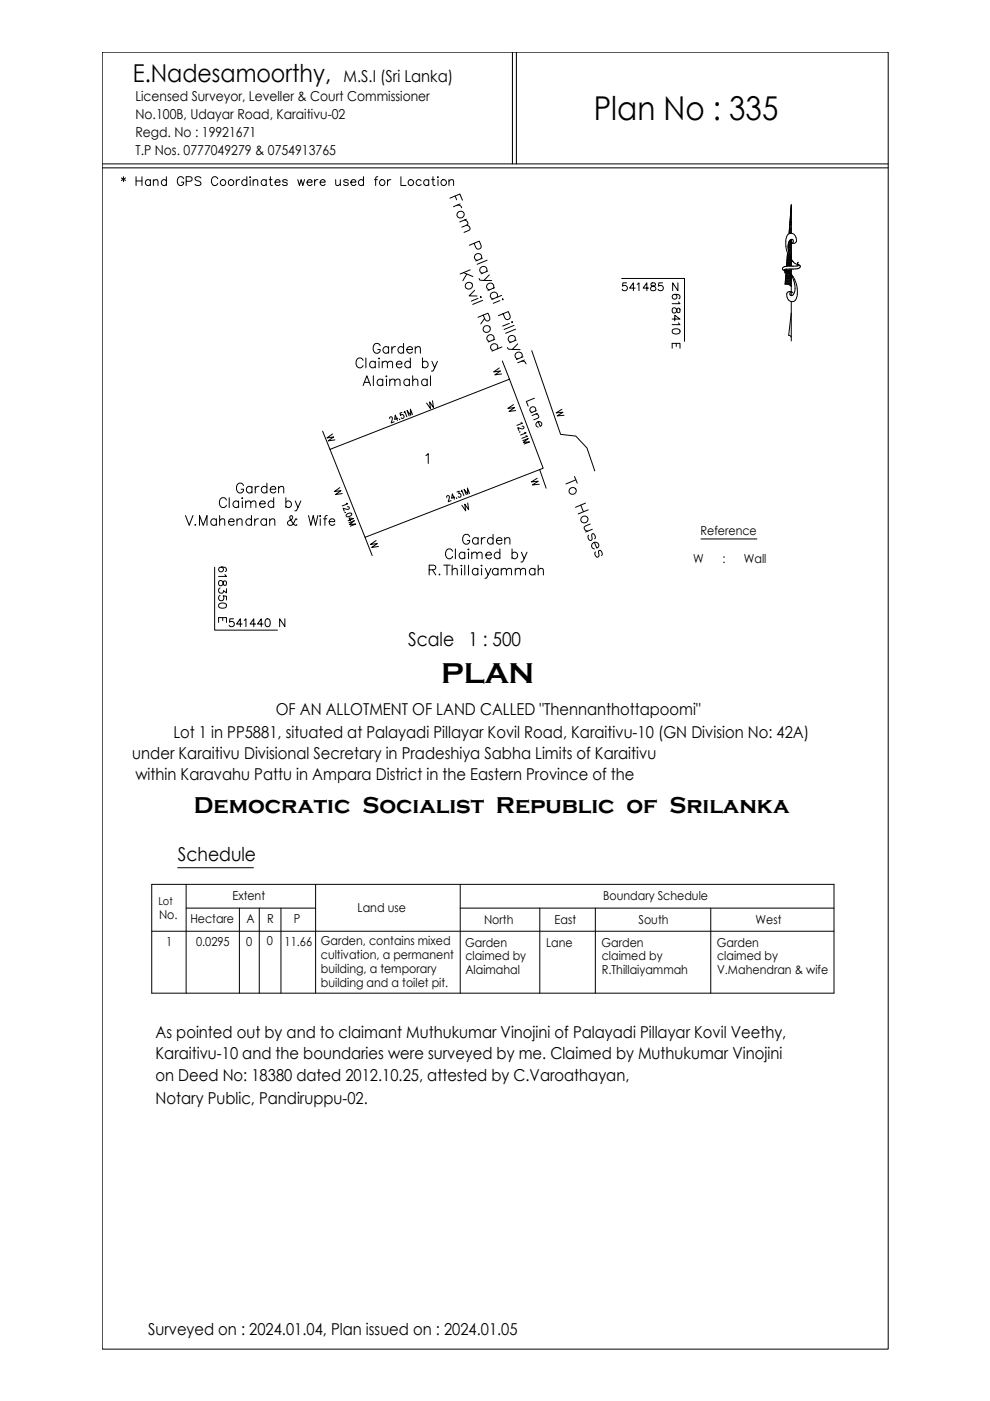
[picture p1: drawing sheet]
<svg xmlns="http://www.w3.org/2000/svg" width="210mm" height="297mm" viewBox="0 0 210 297" stroke-linecap="round" stroke-linejoin="round" font-family="sans-serif">
<!-- layer: BOUND-W-GEN -->
<path d="M106.5 76.5l1.5 3.9-38 14.9 7.4 18.6 37.8-14.6-7.2-18.9M112.7 74.3l6.2 17.8 3.2 .4 2.4 2.5 1.6 4.8" fill="none" stroke="#000" stroke-width=".21"/>
<!-- layer: BOUNDARY BODY -->
<path d="M21.7 11.1h166.6v274.9h-166.6zM108.6 11.1v23.7M109.5 11.1v23.7M21.7 35.6h166.6M21.7 34.8h166.6" fill="none" stroke="#000" stroke-width=".21"/>
<!-- layer: North -->
<g fill="none" stroke="#000" stroke-width=".21">
<path d="M166.4 57.5l.1 .1M166.5 57.6l-.2 .3M166.5 60h1.3M166.5 59.8h1.3M166.5 57.3a5.1 5.1 0 0 1 2.4 5.9M166.5 59.6h1.3M166.5 59.7h1.3M166.5 59.4h1.3M166.5 59.3h1.3M166.5 59.2h1.3M166.5 59.1h1.3M166.6 58.9h1.2"/>
<path d="M166.6 57.1l-.3 .1 .1 .3M166.6 58.8h1.2M166.6 58.7h1.2M166.6 58.5h1.2M166.6 58.4h1.2M166.6 58.3h1.1M166.6 58.1h1.2M166.6 58h1.2M166.6 57.9h1.2M166.7 57.7h1.1M166.7 57.6h1.1M166.7 57.5h1.1"/>
<path d="M166.7 57.3h1.1M166.7 57.2h1.1M166.7 57.1l-.2 3.2M166.8 56.3h1M166.8 56.2h1M166.8 56h1M166.8 55.9h1M166.8 55.6h1M166.8 55.8h1M166.8 55.5h1M166.8 55.4h1M166.8 55.2h1"/>
<path d="M166.9 55.1h.9M166.9 55h.8M166.9 54.8h.7M166.9 54.7h.6M166.9 54.6h.5M166.9 54.5h.4M166.9 54.3h.4M166.9 54.2l-.1 2.3M166.9 54.2h.3M166.9 54.1h.2M167 53.9h.1M167 53.7l-.1 .5"/>
<path d="M167.1 52.1h.7M167.1 52.2h.7M167.1 52.4h.7M167.1 52.5h.7M167.1 52.2v.8M167.1 52h.7M167.1 52.6h.7M167.1 52.8h.7M167.1 51.8h.7M167.1 52.9h.7M167.1 53h.7M167.1 51.7h.7"/>
<path d="M167.1 53l.5 1.6 .5 .9M167.2 53.1h.6M167.2 53.3h.6M167.2 51.6h.6M167.2 53.4h.6M167.2 51.4h.6M167.3 53.6h.5M167.3 51.3h.5M167.3 49.4l.5 .1v-6.1l-.5 6.2M167.3 49.3h.5M167.3 51.2h.5M167.3 49.2h.5"/>
<path d="M167.3 49h.5M167.3 53.9h.5M167.3 48.9h.5M167.4 48.8h.4M167.4 56.4l-.9 .1a.52 .52 0 0 0-.6 .4 .52 .52 0 0 0 .5 .6M167.4 51.1h.4M167.4 48.6h.4M167.4 48.5h.4M167.4 54h.4M167.4 48.4h.4M167.4 48.3h.4M167.4 48.1h.4"/>
<path d="M167.4 47.7h.4M167.4 47.9h.4M167.4 54.1h.4M167.4 47.6h.4M167.4 47.5h.4M167.5 47.3h.3M167.5 47.2h.3M167.5 54.3h.3M167.5 46.9h.3M167.5 46.8h.3M167.5 50.9h.3M167.5 46.7h.3"/>
<path d="M167.5 51.3l.5 .3M167.5 46.6h.3M167.5 54.4h.3M167.5 46.4h.3M167.5 57.9a4.7 4.7 0 0 1 .7 4.5 .44 .44 0 0 1-.7 .1 .44 .44 0 0 1 .2-.7 .77 .77 0 0 0-.9 .4 .77 .77 0 0 0 .1 .9l.3 .5 .5 .3M167.5 46.3h.3M167.6 46.2h.2M167.6 46h.2M167.6 45.9h.2M167.6 54.5h.2M167.6 45.8h.2M167.6 45.6h.2"/>
<path d="M167.6 45.5h.2M167.6 45.4h.2M167.6 45.2h.2M167.6 54.7h.2M167.6 45.1h.2M167.7 45h.1M167.7 44.8h.1M167.7 44.7h.1M167.7 44.4h.1M167.7 44.3h.1M167.7 44.2h.1M167.7 44.1h.1"/>
<path d="M167.7 43.9h.1M167.7 43.8h.1M167.8 50.7a1.59 1.59 0 0 0-.7 1.5M167.8 44.6h.1M167.8 47.1h-.3h.3M167.8 57.1v1.1M167.8 58.3v4.4M167.8 53.7h-.5h.5M167.8 57l-1.2 .1M167.8 56.4h-.4M168 50.7a.46 .46 0 0 1 .1 .7M168 50.8h-.2v5.6"/>
<path d="M168.1 57l-.3 .1M168.1 51.4l-.1 .2M168.2 55.6l.4 .2M168.2 56.4h-.4M168.4 49.8a1.35 1.35 0 0 1 .2 1.7l-.6 .1M168.4 49.8a1.02 1.02 0 0 0-1.1-.2 1.02 1.02 0 0 0-.6 .9 5.7 5.7 0 0 0 1.5 5.1M168.6 55.8l.6 .3M169.1 55.8v.2M169.1 56.4h-.9M169.1 55.7v.1M169.1 56l.5 .3 .1 .3M169.2 56l.1 .2-.2 .2"/>
<path d="M169.3 55.6l-.2 .1M169.6 56.6l-.4 .4-1.1 .1M166.5 60.2h1.3M166.5 60.2a1.39 1.39 0 0 1 1.3 .5M166.5 60.1h1.3M167.3 60.4h.5M167.5 60.5h.3M167.7 61.8l.4 .3M167.7 60.6h.1M167.8 63.9v2.5l-.6 4.7 .3 .1 .3 .3M167.8 66.4v5.9M168.9 63.2a.95 .95 0 0 1-1.2 .7"/>
</g>
<!-- layer: Boundary Wall -->
<path d="M131.8 59h13.3v13.4M148.6 114.3h11.9M45.5 120.3v13.3h13.3" fill="none" stroke="#000" stroke-width=".21"/>
<!-- layer: TEXT-PLAN -->
<g fill="none" stroke="#000" stroke-width=".21">
<path d="M25.7 37.7l.9 .6M26.2 37.5v1M26.6 37.7l-.9 .6M28.9 37.5v1.8M28.9 38.4h1.2M30.1 37.5v1.8M31.9 38.4a.6 .6 0 0 0-.9-.1 .6 .6 0 0 0 0 .9 .6 .6 0 0 0 .9-.1M31.9 38.1v1.2M32.5 38.4l.5-.3 .4 .1 .1 1.1M32.5 38.1v1.2M35.3 38.4a.6 .6 0 0 0-.9-.1 .6 .6 0 0 0 0 .9 .6 .6 0 0 0 .9-.1M35.3 37.5v1.8"/>
<path d="M38.9 37.9a.69 .69 0 0 0-.8-.4 .69 .69 0 0 0-.5 .7v.4a.67 .67 0 0 0 .7 .7 .67 .67 0 0 0 .6-.7h-.4M39.5 38.4h.8a.49 .49 0 0 0 .4-.4 .49 .49 0 0 0-.4-.5h-.8v1.8M42.6 37.7a.7 .7 0 0 0-.7-.3 .7 .7 0 0 0-.6 .5l.2 .3 1 .4 .1 .5a.83 .83 0 0 1-1.3 0M46.2 37.9a.69 .69 0 0 0-.8-.4 .69 .69 0 0 0-.6 .7v.4a.69 .69 0 0 0 .6 .7 .69 .69 0 0 0 .8-.4M50.1 38.1v1.2M50.8 38.1a.61 .61 0 0 0-.7 .5M52.3 38.4a.6 .6 0 0 0-.9-.1 .6 .6 0 0 0 0 .9 .6 .6 0 0 0 .9-.1M52.3 37.5v1.8M53 37.5v.1zM53 38.1v1.2M53.7 38.4l.4-.3 .5 .1 .1 1.1M53.7 38.1v1.2"/>
<path d="M56.4 38.4a.6 .6 0 0 0-.8-.1 .6 .6 0 0 0 0 .9 .6 .6 0 0 0 .8-.1M56.4 38.1v1.2M57.1 38.1h.6M57.3 37.5v1.5l.1 .3h.4M58.3 38.6h1.1a.58 .58 0 0 0-.8-.5 .58 .58 0 0 0-.2 1 .57 .57 0 0 0 1 0M60.9 38.4a.56 .56 0 0 0-1 0l.1 .1 .8 .3 .1 .3a.57 .57 0 0 1-1 0M63.1 38.1l.4 1.2 .3-1.2 .4 1.2 .4-1.2M65.1 38.6h1.1a.57 .57 0 0 0-.8-.5 .57 .57 0 0 0-.2 1 .56 .56 0 0 0 1 0M66.7 38.1v1.2M67.4 38.1a.61 .61 0 0 0-.7 .5M67.9 38.6h1a.58 .58 0 0 0-.8-.5 .58 .58 0 0 0-.1 1 .57 .57 0 0 0 .9 0M71.2 38.1l.1 1.2h.4l.5-.3"/>
<path d="M72.2 38.1v1.2M73.9 38.4a.56 .56 0 0 0-1 0l.1 .1 .8 .3 .1 .3a.57 .57 0 0 1-1 0M74.4 38.6h1.1a.58 .58 0 0 0-.9-.5 .58 .58 0 0 0-.1 1 .57 .57 0 0 0 1 0M77.1 38.4a.6 .6 0 0 0-.9-.1 .6 .6 0 0 0 0 .9 .6 .6 0 0 0 .9-.1M77.1 37.5v1.8M79.4 38.1h.6M80.1 37.5l-.4 .1v.2v1.5M82.2 38.1v1.2M82.9 38.1a.61 .61 0 0 0-.7 .5M85 37.5v1.8h1.1M89.3 38.4a.6 .6 0 0 0-.9-.1 .6 .6 0 0 0 0 .9 .6 .6 0 0 0 .9-.1M90.9 38.4a.6 .6 0 0 0-.9-.1 .6 .6 0 0 0 0 .9 .6 .6 0 0 0 .9-.1"/>
<path d="M90.9 38.1v1.2M91.5 38.1h.6M91.8 37.5v1.5l.1 .3h.3M92.9 37.5v.1zM92.9 38.1v1.2M95.2 38.4l.4-.3 .5 .1 .1 1.1M95.2 38.1v1.2M95.4 42l2.1-.9 .5 1.3M96.5 41.6l.3 .8M96.9 43.5a.73 .73 0 0 1 1 .6M97.5 43.3l-1.4 .5M98.3 57.8l2 .8"/>
<path d="M98.5 46.6l.6 .4 .1 .5-1.3 .7M98.9 46.5l-1.4 .6M98.9 47.7l.6 .4 .2 .5-1.3 .7M99 58.1l-.9 1.4M99.7 57.2l-2.1 .9M100.5 51.6l.6 1.2a.61 .61 0 0 0 .7-.1 .61 .61 0 0 0 .2-.7l-.4-.9-2.1 .9M101.6 59.1l.1 .3 .9 .1M102 54.9a.73 .73 0 0 0-.3-1.1 .73 .73 0 0 0-1 .5 .73 .73 0 0 0 .5 .9M102.3 54.7l-1.4 .6M103.1 57.6a.73 .73 0 0 0-.3-1 .73 .73 0 0 0-1 .4 .73 .73 0 0 0 .5 .9M103.3 55.2l-2.1 .8M103.4 57.5l-1.4 .6"/>
<path d="M103.7 58.3l-1.1 1.2h1.6M77 76.4a.77 .77 0 0 0-.9-.5 .77 .77 0 0 0-.6 .8 .91 .91 0 0 0 .2 1 .91 .91 0 0 0 1 .2l.3-.4M79.2 79.7v2.1M81.9 79.7v.2zM87.5 79.7v2.1M91.3 79.7v2.1M91.6 76.6l.6 1.4 .6-1.4M92.2 78l-.4 .7h-.3M100.6 61.5l-1.1 1.2 1.6 .1M101.3 63.3l-1.4 .5M101.9 62.9l.2 .1-.1 .1h-.2zM102.3 63.7l-2.1 .8"/>
<path d="M102.5 66.8l.6 1.2a.53 .53 0 0 0 .8-.3l-.4-1.3-2.2 .9M102.7 67.5l-.8 1.2M104.6 61.1a.73 .73 0 0 0-.4-1 .73 .73 0 0 0-1 .4 .73 .73 0 0 0 .6 1M104.6 72.1a.73 .73 0 0 0-.3-1.1 .73 .73 0 0 0-1 .4 .73 .73 0 0 0 .5 1M104.9 61l-1.4 .6M104.9 71.9l-1.4 .6M105.4 63a.73 .73 0 0 0-.4-1 .73 .73 0 0 0-1 .4 .73 .73 0 0 0 .6 1M105.4 74a.73 .73 0 0 0-.3-1.1 .73 .73 0 0 0-1 .5 .73 .73 0 0 0 .5 .9M106 63.7l-1.4 .6M106.4 62.6l-2.2 .9M106.4 73.6l-2.1 .8M106.6 63.4h.1l-.1 .2-.1-.1z"/>
<path d="M106.7 66.5l.3 .9a.6 .6 0 0 0 .8 .3 .6 .6 0 0 0 .4-.7l-.4-.9-2.1 .8M107.6 73.7l.1 .3 .9 .1M108 68.6l-1.4 .5M108.6 68.2v.2h-.1zM109 69l-2.1 .9M109.1 72.2a.73 .73 0 0 0-.3-1 .73 .73 0 0 0-1 .4 .73 .73 0 0 0 .5 1M109.3 69.8l-2.1 .9M109.4 72.1l-1.4 .6M109.8 72.9l-1.2 1.2h1.7M110.6 76.6a.75 .75 0 0 1 .9 .5M110.6 75.8a.73 .73 0 0 0-.3-1.1 .73 .73 0 0 0-1 .4 .73 .73 0 0 0 .5 1M110.9 75.6l-1.4 .6"/>
<path d="M111.2 76.3l-1.4 .6M142.5 67.6h1.7l-1.1-.7v1.1M142.5 73.8v-1h1.7v1M142.6 65.4l.2-.1a.83 .83 0 0 1 .8 .9l.3 .1a.57 .57 0 0 0 0-1l-.3 .1-.1 .5a.48 .48 0 0 1-.5 .5 .48 .48 0 0 1-.5-.4zM142.6 69.9l.6-.2a.71 .71 0 0 1 1 .6 .95 .95 0 0 1-1.7 0zM143.4 72.8v.6M143.9 68.4l.3 .4h-1.7M77 81.8l.8-2.1 .8 2.1M77.3 81.1h1M81.2 80.7a.67 .67 0 0 0-1-.1 .67 .67 0 0 0 0 1 .67 .67 0 0 0 1-.1M81.2 80.4v1.4M81.9 80.4v1.4"/>
<path d="M82.6 80.8l.5-.4 .5 .1 .1 1.3M82.6 88.8v-.3l.3-.2 .3 .3-.3 1.1 .7-.3M82.6 80.4v1.4M83.7 80.8l.5-.4 .5 .1 .1 1.3M84.3 88.7l-.6 .2 .1-.9 .5 1.2M84.7 88.8l.1 .1M85.2 87.4l-.4 .2 .1 .5a.37 .37 0 0 1 .6-.2 .37 .37 0 0 1 .1 .6 .37 .37 0 0 1-.5 .1M85.7 87.5l.1-.3 .5 1.2M86.8 80.7a.66 .66 0 0 0-1-.1 .66 .66 0 0 0 0 1 .66 .66 0 0 0 1-.1M86.8 80.4v1.4M87.5 87.9l-.5-1.2 .1 1.3-.8-1 .5 1.2M87.5 80.8l.5-.4 .5 .1 .1 1.3"/>
<path d="M90.6 80.7a.66 .66 0 0 0-1-.1 .66 .66 0 0 0 0 1 .66 .66 0 0 0 1-.1M90.6 80.4v1.4M91.7 85l.2 1.4-.8-1.2 .2 1.5-.9-1.2M110.2 91.6h.1M110.5 89.6l.3 .1-1.2 .5M110.7 90.4h.2l.2 .2-.3 .3-1-.2 .2 .6M110.8 93.4l1.2-.4-1 .8 1.3-.1-1.2 .4M111.2 91.6l.3 .2-1.1 .4M111.5 92.4l.3 .1-1.2 .4M113.3 84.4l-1.7 .7 .4 1M113.5 87.2a.6 .6 0 0 0-.3-.9 .6 .6 0 0 0-.8 .3 .6 .6 0 0 0 .4 .8M113.6 87.8l.5 .2 .1 .5-1 .5"/>
<path d="M113.7 87.1l-1.1 .4M114 87.6l-1.2 .5M114.1 89.4l.4 1a.57 .57 0 0 0 .2-.9 .57 .57 0 0 0-1 .2 .57 .57 0 0 0 .4 .9M39.3 109.3l.8 2.1 .8-2.1M41.4 111.2l-.1 .1h.2M42.3 111.4v-2.1l.8 2.1 .8-2.1v2.1M45.9 110.3a.67 .67 0 0 0-1-.1 .67 .67 0 0 0 0 1 .67 .67 0 0 0 1-.1M45.9 110v1.4M46.6 110.4l.5-.4 .5 .1 .1 1.3M46.6 109.3v2.1M48 106a.76 .76 0 0 0-.9-.5 .76 .76 0 0 0-.6 .8 .9 .9 0 0 0 .2 1 .9 .9 0 0 0 1 .2l.3-.4M48.5 110.6h1.1a.64 .64 0 0 0-.9-.5 .64 .64 0 0 0-.1 1 .63 .63 0 0 0 1 0"/>
<path d="M50.2 110.4l.5-.4 .5 .1 .1 1.3M50.2 110v1.4M53.3 110.3a.67 .67 0 0 0-1-.1 .67 .67 0 0 0 0 1 .67 .67 0 0 0 1-.1M53.3 109.3v2.1M54 110v1.4M54.8 110a.66 .66 0 0 0-.8 .6M56.5 110.3a.67 .67 0 0 0-1-.1 .67 .67 0 0 0 0 1 .67 .67 0 0 0 1-.1M56.5 110v1.4M57.2 110.4l.5-.4 .5 .1 .1 1.3M57.2 110v1.4M62.6 106.2l.6 1.4 .6-1.4M62.9 110.2l-.2-.2-.2 .3a.95 .95 0 0 1-.4 .9 .95 .95 0 0 1-1 0 .47 .47 0 0 1 .1-.7l.6-.4a.44 .44 0 0 0 .3-.4 .44 .44 0 0 0-.4-.4l-.1 .1a1.75 1.75 0 0 0 .8 1.9l.4 .1 .1-.2"/>
<path d="M63.2 107.6l-.3 .6-.4 .1M65.4 109.3l.5 2.1 .5-2.1 .5 2.1 .5-2.1M67.9 109.3v.2zM67.9 110v1.4M68.6 110h.7M69.4 109.3l-.4 .1-.1 .3v1.7M69.8 110.6h1.2a.64 .64 0 0 0-.9-.5 .64 .64 0 0 0-.2 1 .63 .63 0 0 0 1.1 0M73.2 108.6v.1M73.5 109l.7-.2 .3 .1a.7 .7 0 0 1-1.1 .5zM73.6 107.4l.4 .1 .1 .3-.2 .2-1.2-.2 .3 .6M73.8 110.4l1.2-.5-1-.1 .3 .7M74 110.9l1.1-.5-1 .8 1.3-.1-1.1 .5"/>
<path d="M94.1 119.8h1.4M94.7 105.5v-.3l.3-.1 .3 .2-.3 1.1 .7-.3M94.8 119.8v2.1M95.9 119.8v2.1M96 116.9a.77 .77 0 0 0-.9-.5 .77 .77 0 0 0-.6 .8 .91 .91 0 0 0 .2 1 .91 .91 0 0 0 1 .2l.3-.4M96.4 105.4l-.6 .2 .1-.9 .5 1.2M96.8 105.6h.1M96.9 104.3l.5-.2-.1 .6a.37 .37 0 0 1 .5 .4 .37 .37 0 0 1-.6 .2M97.8 104.2l.1-.3 .5 1.2M97.8 119.8v.2zM98.5 119.8v2.1M99.2 106.6l.2 1.5-.9-1.2 .2 1.4-.8-1.2"/>
<path d="M99.3 119.8v2.1M99.6 104.6l-.5-1.1 .1 1.3-.8-1.1 .4 1.2M102.1 119.8v.2zM110.5 117.1l.6 1.4 .6-1.4M111.1 118.5l-.4 .7h-.3M114.1 119.8v2.1M121.8 101l.6 1.4M122.1 101.7l-2.1 .9M123.1 107.1l.6 1.4M124.1 106.7l-2.1 .9M124.7 108.1l-2.1 .9M124.8 113.5a.65 .65 0 0 0-.1 .7 .65 .65 0 0 0 .7 .4l.2-.5-.1-.8 .1-.2a.7 .7 0 0 1 .5 1.2"/>
<path d="M125.1 111.1l-1.2 .6 .1 .6 .6 .3M125.6 112.2l-1.4 .6M126 115l.5 1.2a.71 .71 0 0 0 .2-1.1 .71 .71 0 0 0-1.1 .2 .69 .69 0 0 0 .4 1.1M126.3 117a.64 .64 0 0 0-.1 .7 .64 .64 0 0 0 .6 .4 1.22 1.22 0 0 0 .1-1.2l.2-.2a.69 .69 0 0 1 .4 1.1M91 120.8l1.2-.1a.48 .48 0 0 0 0-.8l-1.2-.1v2.1M91.7 120.8l.7 1.1M93.2 121.7v.2l.1-.1M95.9 120.9l.5-.4 .4 .1 .2 1.3M97.8 120.5v1.4M101.3 120.8a.66 .66 0 0 0-1-.1 .66 .66 0 0 0 0 1 .66 .66 0 0 0 1-.1M101.3 120.5v1.4M102.1 120.5v1.4"/>
<path d="M102.9 120.5l.6 1.4 .6-1.4M103.5 121.9l-.3 .6-.4 .1M105.6 120.8a.66 .66 0 0 0-1-.1 .66 .66 0 0 0 0 1 .66 .66 0 0 0 1-.1M105.6 120.5v1.4M106.3 120.9l.5-.4 .5 .1 .1 1.3M106.3 120.5v1.4M107.4 120.9l.5-.4 .5 .1 .1 1.3M109.3 120.9l.4-.4 .5 .1 .1 1.3M109.3 120.5v1.4M110.3 120.9l.5-.4 .5 .1 .1 1.3M113.4 120.8a.67 .67 0 0 0-1-.1 .67 .67 0 0 0 0 1 .67 .67 0 0 0 1-.1M113.4 120.5v1.4"/>
<path d="M114.1 120.9l.5-.4 .5 .1 .1 1.3"/>
<circle cx="47.3" cy="38.7" r=".62"/>
<circle cx="49" cy="38.7" r=".62"/>
<circle cx="81" cy="38.7" r=".62"/>
<circle cx="87.1" cy="38.7" r=".62"/>
<circle cx="94.1" cy="38.7" r=".62"/>
<circle cx="97.7" cy="45.5" r=".76"/>
<circle cx="99.4" cy="60.6" r=".76"/>
<circle cx="103.2" cy="69.7" r=".76"/>
<circle cx="121.4" cy="104.1" r=".76"/>
<circle cx="123.9" cy="110.1" r=".76"/>
</g>
<!-- layer: BOUNDARY Table -->
<g fill="none" stroke="#000" stroke-width=".21">
<path d="M32.2 187.5h144.6v23.1h-144.6zM32.2 197.4h144.6M37.7 184h16M39.5 192.5h27.4M39.5 187.5v23.1M50.8 192.5v18.1M55 192.5v18.1M59.6 192.5v18.1M66.9 187.5v23.1M97.6 192.5h79.2M97.6 187.5v23.1M114.4 192.5v18.1"/>
<path d="M126.2 192.5v18.1M150.7 192.5v18.1"/>
</g>
<!-- layer: TEXT-LOT -->
<path d="M90.3 96.6l.5-.4v2.1" fill="none" stroke="#000" stroke-width=".21"/>
<text font-size="7" x="125.9" y="25.4">Plan No : 335</text>
<text font-size="6.3" x="93.6" y="144.8">PLAN</text>
<g font-size="5.3">
<text x="78" y="76.2">Garden</text>
<text x="49" y="105.8">Garden</text>
<text x="97" y="116.8">Garden</text>
</g>
<text font-size="5.2" x="28.2" y="17.3">E.Nadesamoorthy,</text>
<text font-size="5" x="41.1" y="172.4">Democratic Socialist Republic of Srilanka</text>
<g font-size="4.9">
<text x="130.5" y="62.8">541485 N</text>
<text x="47.3" y="134.1">541440 N</text>
<text x="49" y="133.3" transform="rotate(-90 49 133.3)">618350 E</text>
</g>
<g font-size="4.4">
<text x="103.4" y="80.8">W</text>
<text x="106.5" y="88.5">W</text>
<text x="116.8" y="89.3">W</text>
<text x="68.1" y="94.5">W</text>
<text x="69.5" y="106.2">W</text>
<text x="111.5" y="104.1">W</text>
<text x="77.3" y="117.1">W</text>
</g>
<g font-size="4.1">
<text x="86.5" y="137.1">Scale</text>
<text x="99.4" y="137.1">1 : 500</text>
<text x="37.7" y="182.5">Schedule</text>
</g>
<g font-size="3.5">
<text x="72.8" y="17.3">M.S.I (Sri Lanka)</text>
<text x="58.5" y="151.7">OF AN ALLOTMENT OF LAND CALLED &quot;Thennanthottapoomi&quot;</text>
<text x="28.1" y="160.9">under Karaitivu Divisional Secretary in Pradeshiya Sabha Limits of Karaitivu</text>
<text x="36.8" y="156.4">Lot 1 in PP5881, situated at Palayadi Pillayar Kovil Road, Karaitivu-10 (GN Division No: 42A)</text>
<text x="28.7" y="165.5">within Karavahu Pattu in Ampara District in the Eastern Province of the</text>
<text x="33" y="220.1">As pointed out by and to claimant Muthukumar Vinojini of Palayadi Pillayar Kovil Veethy,</text>
<text x="33" y="224.4">Karaitivu-10 and the boundaries were surveyed by me. Claimed by Muthukumar Vinojini</text>
<text x="33" y="229.2">on Deed No: 18380 dated 2012.10.25, attested by C.Varoathayan,</text>
<text x="33" y="234">Notary Public, Pandiruppu-02.</text>
<text x="31.4" y="283.1">Surveyed on : 2024.01.04, Plan issued on : 2024.01.05</text>
</g>
<g font-size="2.9">
<text x="28.7" y="21.5">Licensed Surveyor, Leveller &amp; Court Commissioner</text>
<text x="28.7" y="25.2">No.100B, Udayar Road, Karaitivu-02</text>
<text x="28.7" y="29">Regd. No : 19921671</text>
<text x="28.7" y="32.9">T.P Nos. 0777049279 &amp; 0754913765</text>
</g>
<g font-size="2.6">
<text x="148.5" y="113.4">Reference</text>
<text x="147" y="119.5">W</text>
<text x="153.2" y="119.5">:</text>
<text x="157.7" y="119.5">Wall</text>
<text x="49.3" y="190.8">Extent</text>
<text x="127.9" y="190.8">Boundary Schedule</text>
<text x="33.7" y="194.8">No.</text>
<text x="40.4" y="195.7">Hectare</text>
<text x="52.2" y="195.7">A</text>
<text x="56.6" y="195.7">R</text>
<text x="62.3" y="195.7">P</text>
<text x="75.8" y="193.3">Land use</text>
<text x="102.6" y="195.9">North</text>
<text x="117.6" y="195.9">East</text>
<text x="135.4" y="195.9">South</text>
<text x="160.2" y="195.9">West</text>
<text x="35.3" y="200.5">1</text>
<text x="41.6" y="200.6">0.0295</text>
<text x="52.2" y="200.5">0</text>
<text x="56.5" y="200.4">0</text>
<text x="60.3" y="200.5">11.66</text>
<text x="68" y="200.4">Garden, contains mixed</text>
<text x="68" y="203.3">cultivation, a permanent</text>
<text x="98.6" y="200.7">Garden</text>
<text x="98.7" y="203.6">claimed by</text>
<text x="115.8" y="200.7">Lane</text>
<text x="127.6" y="200.7">Garden</text>
<text x="127.6" y="203.6">claimed by</text>
<text x="152" y="200.7">Garden</text>
<text x="152.1" y="203.6">claimed by</text>
<text x="68" y="206.3">building, a temporary</text>
<text x="68" y="209.2">building and a toilet pit.</text>
<text x="98.7" y="206.6">Alaimahal</text>
<text x="127.6" y="206.6">R.Thillaiyammah</text>
<text x="152.1" y="206.6">V.Mahendran &amp; wife</text>
</g>
<text font-size="2.3" x="33.6" y="191.8">Lot</text>
</svg>
